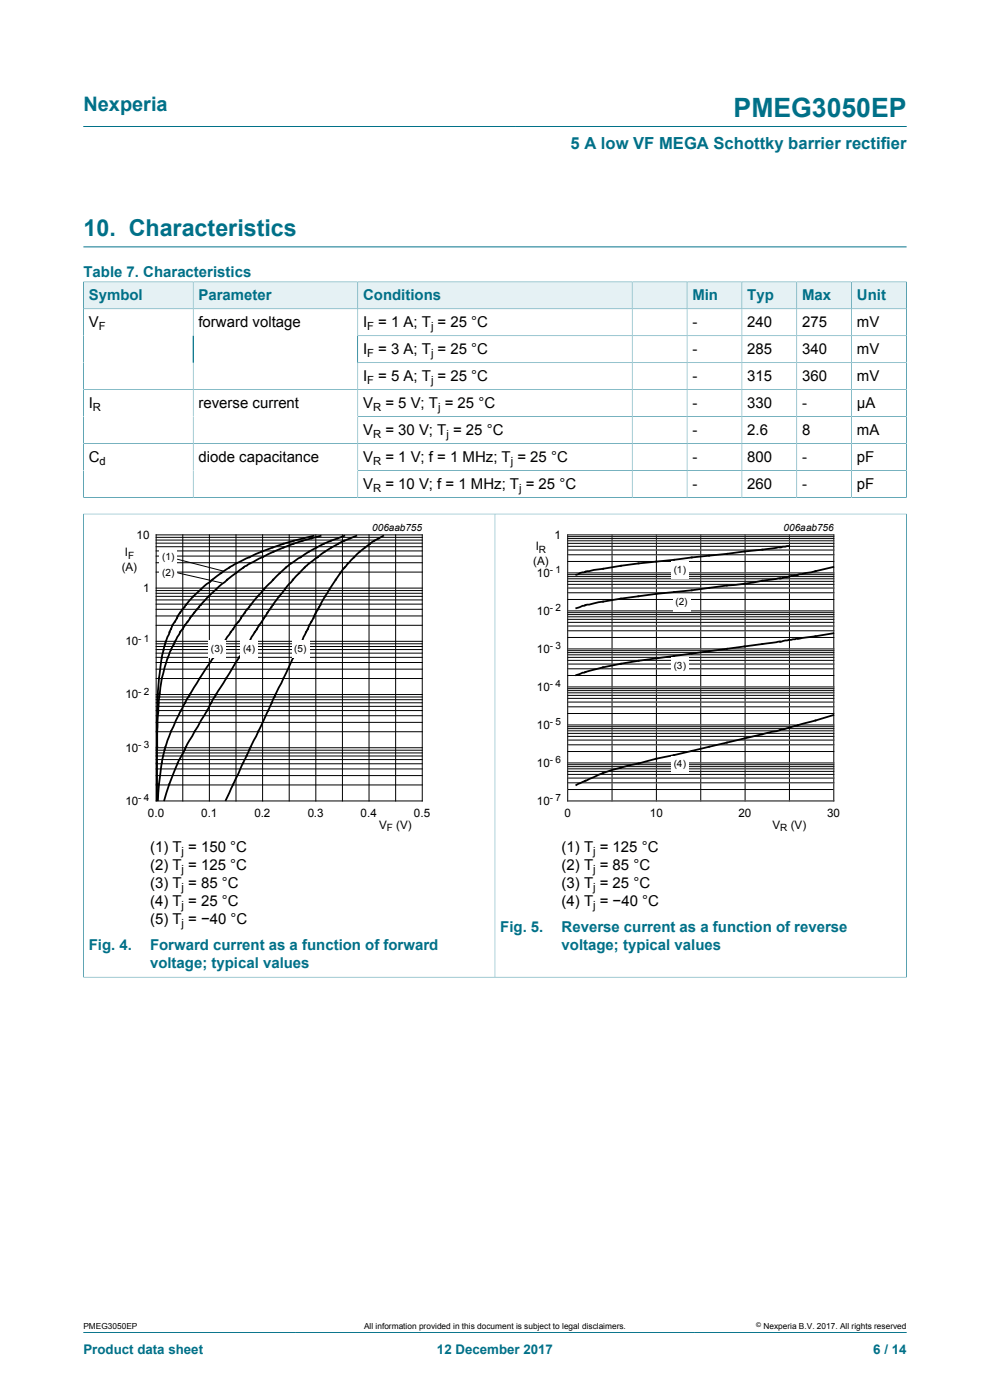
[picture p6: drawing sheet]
<svg xmlns="http://www.w3.org/2000/svg" width="210mm" height="297mm" viewBox="0 0 210 297" stroke-linecap="round" stroke-linejoin="round" font-family="sans-serif">
<path d="M17.7 26.8h174.6M17.7 52.4h174.6M17.7 282.6h174.6" fill="none" stroke="#007088" stroke-width=".21"/>
<path d="M17.8 59.9h23.1v5.5h-23.1z" fill="#e5f1f4"/>
<path d="M17.7 59.7v5.8h23.3v-5.7h-23.4" fill="none" stroke="#007088" stroke-width=".21"/>
<path d="M41.1 59.9h34.7v5.5h-34.7z" fill="#e5f1f4"/>
<path d="M41 59.8h34.9v5.7h-34.9z" fill="none" stroke="#007088" stroke-width=".21"/>
<path d="M76 59.9h58v5.5h-58z" fill="#e5f1f4"/>
<path d="M75.9 59.8h58.2v5.7h-58.2z" fill="none" stroke="#007088" stroke-width=".21"/>
<path d="M134.2 59.9h11.5v5.5h-11.5z" fill="#e5f1f4"/>
<path d="M134.1 59.8h11.6v5.7h-11.6z" fill="none" stroke="#007088" stroke-width=".21"/>
<path d="M145.8 59.9h11.5v5.5h-11.5z" fill="#e5f1f4"/>
<path d="M145.7 59.8h11.7v5.7h-11.7z" fill="none" stroke="#007088" stroke-width=".21"/>
<path d="M157.4 59.9h11.5v5.5h-11.5z" fill="#e5f1f4"/>
<path d="M157.4 59.8h11.6v5.7h-11.6z" fill="none" stroke="#007088" stroke-width=".21"/>
<path d="M169.1 59.9h11.5v5.5h-11.5z" fill="#e5f1f4"/>
<path d="M169 59.8h11.7v5.7h-11.7z" fill="none" stroke="#007088" stroke-width=".21"/>
<path d="M180.7 59.9h11.5v5.5h-11.5z" fill="#e5f1f4"/>
<g fill="none" stroke="#007088" stroke-width=".21">
<path d="M192.3 59.7v45.9M192.4 59.8h-11.7v45.7M41 65.5v40M75.9 71.2h116.4M75.9 65.5v40M75.9 76.9h116.4M134.1 65.5v40M145.7 65.5v40M157.4 65.5v40M169 65.5v40M192.3 65.5h-174.6v40.1M17.7 94.1h174.6"/>
<path d="M75.9 88.4h116.4M75.9 99.8h116.4M192.3 82.7h-174.6M17.6 109.1h87.4v98.2h-87.4M17.7 109v98.4M192.4 105.5h-174.8"/>
</g>
<path d="M20.4 110.7h81.9v66.3h-81.9z" fill="none" stroke="#fff" stroke-width=".21"/>
<g fill="none" stroke="#000" stroke-width=".21">
<path d="M33.1 113.5h56.5v56.4h-56.5zM33.1 119.4h56.5M33.1 118h56.5M33.1 116.9h56.5M33.1 116h56.5M33.1 115.2h56.5M33.1 114.6h56.5M33.1 114h56.5M38.8 113.5v56.4M44.4 113.5v56.4M50.1 113.5v56.4M55.7 113.5v56.4"/>
<path d="M61.3 113.5v56.4M67 113.5v56.4M72.6 113.5v56.4M78.3 113.5v56.4M83.9 113.5v56.4M33.1 139.5h56.5M33.1 138.6h56.5M33.1 137.8h56.5M33.1 137.1h56.5M33.1 136.6h56.5M33.1 136.1h56.5M33.1 132.7h56.5"/>
<path d="M33.1 130.7h56.5M33.1 129.3h56.5M33.1 128.2h56.5M33.1 127.3h56.5M33.1 126.5h56.5M33.1 125.9h56.5M33.1 125.3h56.5M33.1 124.8h56.5M33.1 121.4h56.5M33.1 159.7h56.5M33.1 159.2h56.5M33.1 158.6h56.5"/>
<path d="M33.1 155.2h56.5M33.1 153.2h56.5M33.1 151.8h56.5M33.1 150.7h56.5M33.1 149.8h56.5M33.1 149.1h56.5M33.1 148.4h56.5M33.1 147.9h56.5M33.1 147.3h56.5M33.1 143.9h56.5M33.1 142h56.5M33.1 140.5h56.5"/>
<path d="M33.1 166.5h56.5M33.1 164.5h56.5M33.1 163.1h56.5M33.1 162h56.5M33.1 161.1h56.5M33.1 160.4h56.5"/>
</g>
<path d="M66.5 113.7a62 62 0 0 0-16.4 5.8 42.9 42.9 0 0 0-10.6 8.8 23.6 23.6 0 0 0-4.7 8.9 76.2 76.2 0 0 0-1.5 16.9v4.9M68 113.7a50.7 50.7 0 0 0-17.1 7.2 48.2 48.2 0 0 0-12.7 13.2 32.6 32.6 0 0 0-4.6 17l-.3 7.9M73 113.7a38 38 0 0 0-13.6 7.9 87.4 87.4 0 0 0-12.2 15.1 96.1 96.1 0 0 0-11.7 20.4 42.5 42.5 0 0 0-2 12.7M75.6 113.7a29.5 29.5 0 0 0-8.2 4.5l-.5 .3a46.5 46.5 0 0 0-8.7 9.4l-6.9 10.6-6.1 9.8-1.5 2.8a97.2 97.2 0 0 0-6.4 11.7l-1.4 3.6-1.1 3.4M81.3 113.7a28.4 28.4 0 0 0-11.4 11.2l-3.1 5.4-4.8 9.6-14.1 29.9M33.3 159v10.8" fill="none" stroke="#000" stroke-width=".38"/>
<g fill="#fff">
<path d="M33.8 116.4h3.8v3.6h-3.8z"/>
<path d="M33.8 119.7h3.8v3.7h-3.8z"/>
<path d="M44.2 135.9h3.8v3.6h-3.8z"/>
<path d="M51 135.9h3.8v3.6h-3.8z"/>
<path d="M61.8 135.9h3.9v3.6h-3.9z"/>
</g>
<path d="M37.6 118.6l9.8 2.6M120.4 113.5v56.4M129.8 113.5v56.4M139.2 113.5v56.4M148.6 113.5v56.4M158.1 113.5v56.4M167.5 113.5v56.4M176.9 113.5v56.4M37.6 121.5l9.5 2.2" fill="none" stroke="#000" stroke-width=".21"/>
<path d="M192.3 109v98.4M192.4 109.1h-87.4v98.2h87.4" fill="none" stroke="#007088" stroke-width=".21"/>
<path d="M107.7 110.7h81.9v66.3h-81.9z" fill="none" stroke="#fff" stroke-width=".21"/>
<path d="M120.4 169.9h56.5z" fill="#fff"/>
<path d="M120.4 169.9h56.5" fill="none" stroke="#000" stroke-width=".21"/>
<path d="M120.4 167.5h56.5z" fill="#fff"/>
<path d="M120.4 167.5h56.5" fill="none" stroke="#000" stroke-width=".21"/>
<path d="M120.4 166.1h56.5z" fill="#fff"/>
<path d="M120.4 166.1h56.5" fill="none" stroke="#000" stroke-width=".21"/>
<path d="M120.4 165.1h56.5z" fill="#fff"/>
<path d="M120.4 165.1h56.5" fill="none" stroke="#000" stroke-width=".21"/>
<path d="M120.4 164.3h56.5z" fill="#fff"/>
<path d="M120.4 164.3h56.5" fill="none" stroke="#000" stroke-width=".21"/>
<path d="M120.4 163.6h56.5z" fill="#fff"/>
<path d="M120.4 163.6h56.5" fill="none" stroke="#000" stroke-width=".21"/>
<path d="M120.4 163.1h56.5z" fill="#fff"/>
<path d="M120.4 163.1h56.5" fill="none" stroke="#000" stroke-width=".21"/>
<path d="M120.4 162.6h56.5z" fill="#fff"/>
<path d="M120.4 162.6h56.5" fill="none" stroke="#000" stroke-width=".21"/>
<path d="M120.4 162.2h56.5z" fill="#fff"/>
<path d="M120.4 162.2h56.5" fill="none" stroke="#000" stroke-width=".21"/>
<path d="M120.4 161.9h56.5z" fill="#fff"/>
<path d="M120.4 161.9h56.5" fill="none" stroke="#000" stroke-width=".21"/>
<path d="M120.4 159.4h56.5z" fill="#fff"/>
<path d="M120.4 159.4h56.5" fill="none" stroke="#000" stroke-width=".21"/>
<path d="M120.4 158h56.5z" fill="#fff"/>
<path d="M120.4 158h56.5" fill="none" stroke="#000" stroke-width=".21"/>
<path d="M120.4 157h56.5z" fill="#fff"/>
<path d="M120.4 157h56.5" fill="none" stroke="#000" stroke-width=".21"/>
<path d="M120.4 156.2h56.5z" fill="#fff"/>
<path d="M120.4 156.2h56.5" fill="none" stroke="#000" stroke-width=".21"/>
<path d="M120.4 155.6h56.5z" fill="#fff"/>
<path d="M120.4 155.6h56.5" fill="none" stroke="#000" stroke-width=".21"/>
<path d="M120.4 155h56.5z" fill="#fff"/>
<path d="M120.4 155h56.5" fill="none" stroke="#000" stroke-width=".21"/>
<path d="M120.4 154.6h56.5z" fill="#fff"/>
<path d="M120.4 154.6h56.5" fill="none" stroke="#000" stroke-width=".21"/>
<path d="M120.4 154.2h56.5z" fill="#fff"/>
<path d="M120.4 154.2h56.5" fill="none" stroke="#000" stroke-width=".21"/>
<path d="M120.4 153.8h56.5z" fill="#fff"/>
<path d="M120.4 153.8h56.5" fill="none" stroke="#000" stroke-width=".21"/>
<path d="M120.4 151.4h56.5z" fill="#fff"/>
<path d="M120.4 151.4h56.5" fill="none" stroke="#000" stroke-width=".21"/>
<path d="M120.4 149.9h56.5z" fill="#fff"/>
<path d="M120.4 149.9h56.5" fill="none" stroke="#000" stroke-width=".21"/>
<path d="M120.4 148.9h56.5z" fill="#fff"/>
<path d="M120.4 148.9h56.5" fill="none" stroke="#000" stroke-width=".21"/>
<path d="M120.4 148.2h56.5z" fill="#fff"/>
<path d="M120.4 148.2h56.5" fill="none" stroke="#000" stroke-width=".21"/>
<path d="M120.4 147.5h56.5z" fill="#fff"/>
<path d="M120.4 147.5h56.5" fill="none" stroke="#000" stroke-width=".21"/>
<path d="M120.4 147h56.5z" fill="#fff"/>
<path d="M120.4 147h56.5" fill="none" stroke="#000" stroke-width=".21"/>
<path d="M120.4 146.5h56.5z" fill="#fff"/>
<path d="M120.4 146.5h56.5" fill="none" stroke="#000" stroke-width=".21"/>
<path d="M120.4 146.1h56.5z" fill="#fff"/>
<path d="M120.4 146.1h56.5" fill="none" stroke="#000" stroke-width=".21"/>
<path d="M120.4 145.7h56.5z" fill="#fff"/>
<path d="M120.4 145.7h56.5" fill="none" stroke="#000" stroke-width=".21"/>
<path d="M120.4 143.3h56.5z" fill="#fff"/>
<path d="M120.4 143.3h56.5" fill="none" stroke="#000" stroke-width=".21"/>
<path d="M120.4 141.9h56.5z" fill="#fff"/>
<path d="M120.4 141.9h56.5" fill="none" stroke="#000" stroke-width=".21"/>
<path d="M120.4 140.9h56.5z" fill="#fff"/>
<path d="M120.4 140.9h56.5" fill="none" stroke="#000" stroke-width=".21"/>
<path d="M120.4 140.1h56.5z" fill="#fff"/>
<path d="M120.4 140.1h56.5" fill="none" stroke="#000" stroke-width=".21"/>
<path d="M120.4 139.5h56.5z" fill="#fff"/>
<path d="M120.4 139.5h56.5" fill="none" stroke="#000" stroke-width=".21"/>
<path d="M120.4 138.9h56.5z" fill="#fff"/>
<path d="M120.4 138.9h56.5" fill="none" stroke="#000" stroke-width=".21"/>
<path d="M120.4 138.4h56.5z" fill="#fff"/>
<path d="M120.4 138.4h56.5" fill="none" stroke="#000" stroke-width=".21"/>
<path d="M120.4 138h56.5z" fill="#fff"/>
<path d="M120.4 138h56.5" fill="none" stroke="#000" stroke-width=".21"/>
<path d="M120.4 137.7h56.5z" fill="#fff"/>
<path d="M120.4 137.7h56.5" fill="none" stroke="#000" stroke-width=".21"/>
<path d="M120.4 135.2h56.5z" fill="#fff"/>
<path d="M120.4 135.2h56.5" fill="none" stroke="#000" stroke-width=".21"/>
<path d="M120.4 133.8h56.5z" fill="#fff"/>
<path d="M120.4 133.8h56.5" fill="none" stroke="#000" stroke-width=".21"/>
<path d="M120.4 132.8h56.5z" fill="#fff"/>
<path d="M120.4 132.8h56.5" fill="none" stroke="#000" stroke-width=".21"/>
<path d="M120.4 132h56.5z" fill="#fff"/>
<path d="M120.4 132h56.5" fill="none" stroke="#000" stroke-width=".21"/>
<path d="M120.4 131.4h56.5z" fill="#fff"/>
<path d="M120.4 131.4h56.5" fill="none" stroke="#000" stroke-width=".21"/>
<path d="M120.4 130.9h56.5z" fill="#fff"/>
<path d="M120.4 130.9h56.5" fill="none" stroke="#000" stroke-width=".21"/>
<path d="M120.4 130.4h56.5z" fill="#fff"/>
<path d="M120.4 130.4h56.5" fill="none" stroke="#000" stroke-width=".21"/>
<path d="M120.4 130h56.5z" fill="#fff"/>
<path d="M120.4 130h56.5" fill="none" stroke="#000" stroke-width=".21"/>
<path d="M120.4 129.6h56.5z" fill="#fff"/>
<path d="M120.4 129.6h56.5" fill="none" stroke="#000" stroke-width=".21"/>
<path d="M120.4 127.2h56.5z" fill="#fff"/>
<path d="M120.4 127.2h56.5" fill="none" stroke="#000" stroke-width=".21"/>
<path d="M120.4 125.8h56.5z" fill="#fff"/>
<path d="M120.4 125.8h56.5" fill="none" stroke="#000" stroke-width=".21"/>
<path d="M120.4 124.7h56.5z" fill="#fff"/>
<path d="M120.4 124.7h56.5" fill="none" stroke="#000" stroke-width=".21"/>
<path d="M120.4 124h56.5z" fill="#fff"/>
<path d="M120.4 124h56.5" fill="none" stroke="#000" stroke-width=".21"/>
<path d="M120.4 123.3h56.5z" fill="#fff"/>
<path d="M120.4 123.3h56.5" fill="none" stroke="#000" stroke-width=".21"/>
<path d="M120.4 122.8h56.5z" fill="#fff"/>
<path d="M120.4 122.8h56.5" fill="none" stroke="#000" stroke-width=".21"/>
<path d="M120.4 122.3h56.5z" fill="#fff"/>
<path d="M120.4 122.3h56.5" fill="none" stroke="#000" stroke-width=".21"/>
<path d="M120.4 121.9h56.5z" fill="#fff"/>
<path d="M120.4 121.9h56.5" fill="none" stroke="#000" stroke-width=".21"/>
<path d="M120.4 121.5h56.5z" fill="#fff"/>
<path d="M120.4 121.5h56.5" fill="none" stroke="#000" stroke-width=".21"/>
<path d="M120.4 119.1h56.5z" fill="#fff"/>
<path d="M120.4 119.1h56.5" fill="none" stroke="#000" stroke-width=".21"/>
<path d="M120.4 117.7h56.5z" fill="#fff"/>
<path d="M120.4 117.7h56.5" fill="none" stroke="#000" stroke-width=".21"/>
<path d="M120.4 116.7h56.5z" fill="#fff"/>
<path d="M120.4 116.7h56.5" fill="none" stroke="#000" stroke-width=".21"/>
<path d="M120.4 115.9h56.5z" fill="#fff"/>
<path d="M120.4 115.9h56.5" fill="none" stroke="#000" stroke-width=".21"/>
<path d="M120.4 115.3h56.5z" fill="#fff"/>
<path d="M120.4 115.3h56.5" fill="none" stroke="#000" stroke-width=".21"/>
<path d="M120.4 114.7h56.5z" fill="#fff"/>
<path d="M120.4 114.7h56.5" fill="none" stroke="#000" stroke-width=".21"/>
<path d="M120.4 114.3h56.5z" fill="#fff"/>
<path d="M120.4 114.3h56.5" fill="none" stroke="#000" stroke-width=".21"/>
<path d="M120.4 113.8h56.5z" fill="#fff"/>
<path d="M120.4 113.8h56.5" fill="none" stroke="#000" stroke-width=".21"/>
<path d="M120.4 113.5h56.5z" fill="#fff"/>
<path d="M120.4 113.5h56.5" fill="none" stroke="#000" stroke-width=".21"/>
<path d="M167.4 115.8l-22.5 2.7a247.3 247.3 0 0 0-19 2.4l-2.8 .6-.9 .4M176.8 120.3l-11 2.4-19.1 2.5a184.8 184.8 0 0 0-20.8 2.8l-2.3 .5-1.4 .5M176.8 134.3l-10.2 1.6-.8 .2-15.4 2a234.9 234.9 0 0 0-22.5 3.5l-4.3 1.1-1.4 .5M176.8 151.7l-12.1 3.4-25.5 5.9-3.8 1a43.3 43.3 0 0 0-11.8 3.9l-1.4 .6" fill="none" stroke="#000" stroke-width=".38"/>
<g fill="#fff">
<path d="M142.3 119.1h3.8v3.7h-3.8z"/>
<path d="M142.7 126h3.8v3.7h-3.8z"/>
<path d="M142.3 139.5h3.8v3.7h-3.8z"/>
<path d="M142.3 160.5h3.8v3.6h-3.8z"/>
</g>
<text font-size="5.6" fill="#007088" x="155.6" y="24.8">PMEG3050EP</text>
<text font-size="4.9" fill="#007088" x="17.7" y="50">10. Characteristics</text>
<text font-size="4.2" fill="#007088" x="17.7" y="23.6">Nexperia</text>
<text font-size="3.5" fill="#007088" x="121" y="31.7">5 A low VF MEGA Schottky barrier rectifier</text>
<g font-size="3.2" fill="#007088">
<text x="17.7" y="58.7">Table 7. Characteristics</text>
<text x="18.8" y="63.7">Symbol</text>
<text x="42.1" y="63.7">Parameter</text>
<text x="77" y="63.7">Conditions</text>
<text x="146.9" y="63.7">Min</text>
<text x="158.5" y="63.7">Typ</text>
<text x="170.1" y="63.7">Max</text>
<text x="181.8" y="63.7">Unit</text>
<text x="106.1" y="197.8">Fig. 5.</text>
<text x="119.1" y="197.8">Reverse current as a function of reverse</text>
<text x="18.8" y="201.6">Fig. 4.</text>
<text x="31.8" y="201.6">Forward current as a function of forward</text>
<text x="119.1" y="201.6">voltage; typical values</text>
<text x="31.8" y="205.4">voltage; typical values</text>
</g>
<g font-size="3.2">
<text x="18.8" y="69.4">V</text>
<text x="42.1" y="69.4">forward voltage</text>
<text x="77" y="69.4">I</text>
<text x="80.2" y="69.4">= 1 A; T = 25 °C</text>
<text x="146.9" y="69.4">-</text>
<text x="158.5" y="69.4">240</text>
<text x="170.1" y="69.4">275</text>
<text x="181.8" y="69.4">mV</text>
<text x="77" y="75.1">I</text>
<text x="80.2" y="75.1">= 3 A; T = 25 °C</text>
<text x="146.9" y="75.1">-</text>
<text x="158.5" y="75.1">285</text>
<text x="170.1" y="75.1">340</text>
<text x="181.8" y="75.1">mV</text>
<text x="77" y="80.8">I</text>
<text x="80.2" y="80.8">= 5 A; T = 25 °C</text>
<text x="146.9" y="80.8">-</text>
<text x="158.5" y="80.8">315</text>
<text x="170.1" y="80.8">360</text>
<text x="181.8" y="80.8">mV</text>
<text x="18.8" y="86.5">I</text>
<text x="42.1" y="86.5">reverse current</text>
<text x="77" y="86.5">V</text>
<text x="81.7" y="86.5">= 5 V; T = 25 °C</text>
<text x="146.9" y="86.5">-</text>
<text x="158.5" y="86.5">330</text>
<text x="170.1" y="86.5">-</text>
<text x="181.8" y="86.5">µA</text>
<text x="77" y="92.2">V</text>
<text x="81.7" y="92.2">= 30 V; T = 25 °C</text>
<text x="146.9" y="92.2">-</text>
<text x="158.5" y="92.2">2.6</text>
<text x="170.1" y="92.2">8</text>
<text x="181.8" y="92.2">mA</text>
<text x="18.8" y="97.9">C</text>
<text x="42.1" y="97.9">diode capacitance</text>
<text x="77" y="97.9">V</text>
<text x="81.7" y="97.9">= 1 V; f = 1 MHz; T = 25 °C</text>
<text x="146.9" y="97.9">-</text>
<text x="158.5" y="97.9">800</text>
<text x="170.1" y="97.9">-</text>
<text x="181.8" y="97.9">pF</text>
<text x="77" y="103.7">V</text>
<text x="81.7" y="103.7">= 10 V; f = 1 MHz; T = 25 °C</text>
<text x="146.9" y="103.7">-</text>
<text x="158.5" y="103.7">260</text>
<text x="170.1" y="103.7">-</text>
<text x="181.8" y="103.7">pF</text>
<text x="31.8" y="180.8">(1) T = 150 °C</text>
<text x="31.8" y="184.6">(2) T = 125 °C</text>
<text x="119.1" y="180.8">(1) T = 125 °C</text>
<text x="119.1" y="184.6">(2) T = 85 °C</text>
<text x="31.8" y="188.4">(3) T = 85 °C</text>
<text x="119.1" y="188.4">(3) T = 25 °C</text>
<text x="31.8" y="192.2">(4) T = 25 °C</text>
<text x="31.8" y="196.1">(5) T = −40 °C</text>
<text x="119.1" y="192.2">(4) T = −40 °C</text>
</g>
<g font-size="2.8" fill="#007088">
<text x="17.7" y="287.2">Product data sheet</text>
<text x="92.7" y="287.2">12 December 2017</text>
<text x="185.2" y="287.2">6 / 14</text>
</g>
<g font-size="2.5">
<text x="26.5" y="118">I</text>
<text x="28.9" y="114.3">10</text>
<text x="113.1" y="119.8">(A)</text>
<text x="113.6" y="116.8">I</text>
<text x="117.6" y="114.3">1</text>
<text x="25.8" y="121">(A)</text>
<text x="30.3" y="125.6">1</text>
<text x="113.9" y="122.4">10</text>
<text x="113.9" y="130.4">10</text>
<text x="26.6" y="136.8">10</text>
<text x="113.9" y="138.5">10</text>
<text x="26.6" y="148.1">10</text>
<text x="113.9" y="146.6">10</text>
<text x="113.9" y="154.6">10</text>
<text x="26.6" y="159.4">10</text>
<text x="113.9" y="162.7">10</text>
<text x="26.6" y="170.8">10</text>
<text x="31.4" y="173.3">0.0</text>
<text x="42.7" y="173.3">0.1</text>
<text x="54" y="173.3">0.2</text>
<text x="65.3" y="173.3">0.3</text>
<text x="76.5" y="173.3">0.4</text>
<text x="87.8" y="173.3">0.5</text>
<text x="113.9" y="170.8">10</text>
<text x="119.7" y="173.3">0</text>
<text x="137.8" y="173.3">10</text>
<text x="156.6" y="173.3">20</text>
<text x="175.5" y="173.3">30</text>
<text x="80.4" y="175.8">V</text>
<text x="84.1" y="175.8">(V)</text>
<text x="163.9" y="175.8">V</text>
<text x="167.7" y="175.8">(V)</text>
</g>
<g font-size="2.4">
<text x="20.9" y="70">F</text>
<text x="77.9" y="70">F</text>
<text x="91.4" y="70">j</text>
<text x="77.9" y="75.7">F</text>
<text x="91.4" y="75.7">j</text>
<text x="77.9" y="81.4">F</text>
<text x="91.4" y="81.4">j</text>
<text x="19.7" y="87.1">R</text>
<text x="79.1" y="87.1">R</text>
<text x="92.9" y="87.1">j</text>
<text x="79.1" y="92.9">R</text>
<text x="94.7" y="92.9">j</text>
<text x="21.1" y="98.6">d</text>
<text x="79.1" y="98.6">R</text>
<text x="108.3" y="98.6">j</text>
<text x="79.1" y="104.3">R</text>
<text x="110.1" y="104.3">j</text>
<text x="38.5" y="181.4">j</text>
<text x="38.5" y="185.2">j</text>
<text x="125.8" y="181.4">j</text>
<text x="125.8" y="185.2">j</text>
<text x="38.5" y="189.1">j</text>
<text x="125.8" y="189.1">j</text>
<text x="38.5" y="192.9">j</text>
<text x="38.5" y="196.7">j</text>
<text x="125.8" y="192.9">j</text>
</g>
<g font-size="2.1">
<text x="78.9" y="112.6">006aab755</text>
<text x="166.2" y="112.6">006aab756</text>
<text x="27.2" y="118.6">F</text>
<text x="34.4" y="118.7">(1)</text>
<text x="114.3" y="117.3">R</text>
<text x="34.4" y="122.1">(2)</text>
<text x="116.6" y="121.6">- 1</text>
<text x="142.9" y="121.5">(1)</text>
<text x="116.6" y="129.7">- 2</text>
<text x="143.3" y="128.4">(2)</text>
<text x="29.3" y="136.1">- 1</text>
<text x="116.6" y="137.7">- 3</text>
<text x="44.8" y="138.2">(3)</text>
<text x="51.5" y="138.2">(4)</text>
<text x="62.4" y="138.2">(5)</text>
<text x="142.9" y="141.9">(3)</text>
<text x="29.3" y="147.4">- 2</text>
<text x="116.6" y="145.8">- 4</text>
<text x="116.6" y="153.9">- 5</text>
<text x="29.3" y="158.7">- 3</text>
<text x="116.6" y="161.9">- 6</text>
<text x="142.9" y="162.8">(4)</text>
<text x="29.3" y="170">- 4</text>
<text x="116.6" y="170">- 7</text>
<text x="82.1" y="176.3">F</text>
<text x="165.5" y="176.3">R</text>
</g>
<g font-size="1.8">
<text x="17.7" y="282">PMEG3050EP</text>
<text x="77.2" y="282">All information provided in this document is subject to legal disclaimers.</text>
<text x="161.9" y="282">Nexperia B.V. 2017. All rights reserved</text>
</g>
<text font-size="1.4" x="160.4" y="281.6">©</text>
</svg>
